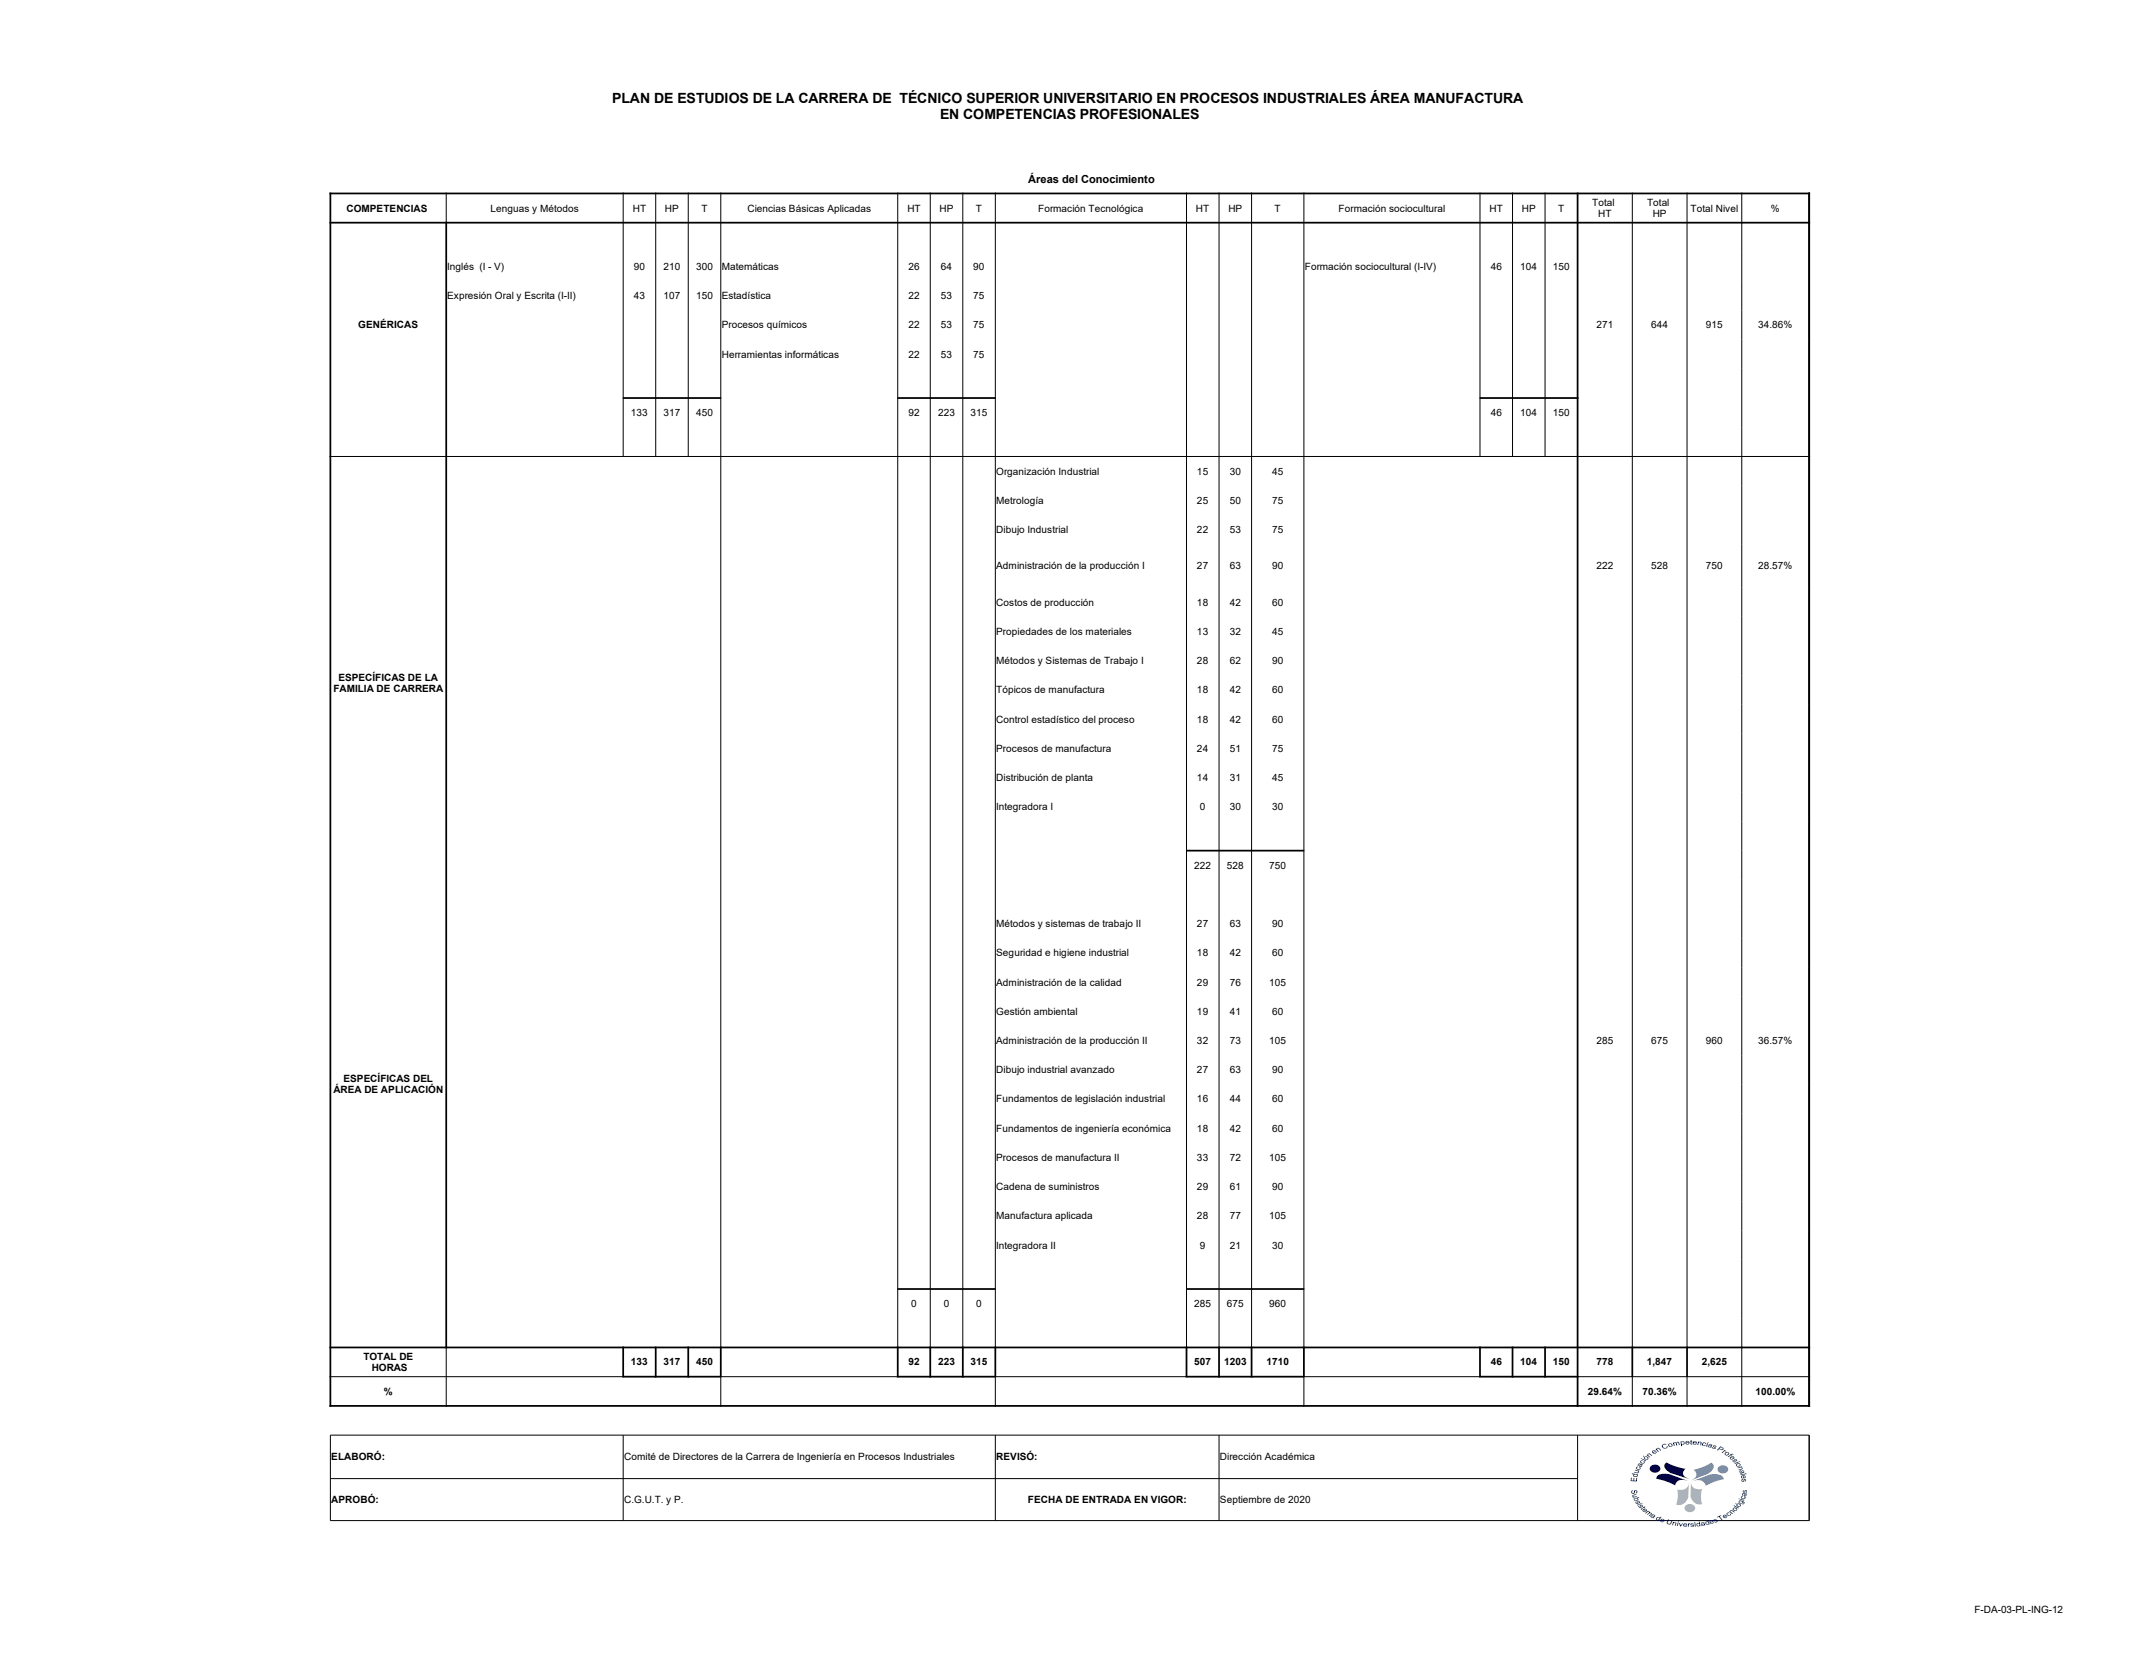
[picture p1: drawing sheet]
<svg xmlns="http://www.w3.org/2000/svg" width="279mm" height="216mm" viewBox="0 0 279 216" stroke-linecap="round" stroke-linejoin="round" font-family="sans-serif">
<g fill="none" stroke="#000" stroke-width=".23">
<path d="M43 25.3h193.3M43 29.1h193.3M43.1 25.1v158.5M58.3 29v147M206 25.1v158.5M236.2 25.1v158.5M81.3 52h12.9M117.2 52h12.8M193.2 52h12.9M154.9 111h15.4M43 175.9h193.3M81.2 179.7h13"/>
<path d="M81.4 175.8v3.9M85.6 175.8v4M89.9 175.8v4M94.1 175.8v3.9M117.1 179.7h12.9M117.2 168.3h12.8M117.2 175.8v3.9M121.5 175.8v4M125.7 175.8v4M130 175.8v3.9M154.8 179.7h15.5M154.9 168.3h15.4"/>
<path d="M154.9 175.8v3.9M159.2 175.8v4M163.4 175.8v4M170.2 175.8v3.9M193.1 179.7h13M193.2 175.8v3.9M197.5 175.8v4M201.7 175.8v4M213.1 175.8v3.9M220.3 175.8v3.9M43 183.5h193.3"/>
</g>
<g fill="none" stroke="#000" stroke-width=".13">
<path d="M58.3 25.1v4.1M81.4 25.1v34.5M85.6 25.1v34.5M89.9 25.1v34.5M94.1 25.1v150.9M117.2 25.1v150.9M121.5 25.1v150.9M125.7 25.1v150.9M130 25.1v150.9M154.9 25.1v150.9M159.2 25.1v150.9M163.4 25.1v150.9"/>
<path d="M170.2 25.1v150.9M193.2 25.1v34.5M197.5 25.1v34.5M201.7 25.1v34.5M213.1 25.1v150.9M220.3 25.1v150.9M227.4 25.1v158.5M43 59.6h193.3M43 179.7h38.5M58.3 175.8v7.8M94.1 179.7h23.2M94.1 179.7v3.9"/>
<path d="M129.9 179.7h25.1M130 179.7v3.9M170.2 179.7h23.1M170.2 179.7v3.9M205.9 179.7h30.4M213.1 179.7v3.9M220.3 179.7v3.9M43.1 187.3h193.1v11.2h-193.1M43.1 193h162.9M43.1 187.3v11.2M81.4 187.3v11.2M130 187.3v11.2"/>
<path d="M159.2 187.3v11.2M206 187.3v11.2"/>
</g>
<g fill="#558ed5">
<path d="M220.9 193.4l2.3-.9 .4-.1a1.26 1.26 0 0 1 1.5 .7 7.1 7.1 0 0 0-2.4 .8v-.1a1.11 1.11 0 0 0-1.5-.5z" fill-rule="evenodd"/>
<path d="M221.1 191.9a7 7 0 0 0 2.3-1 .78 .78 0 0 1-.2 1.3l-2.5 1.1a.83 .83 0 0 0 .7-1.1z" fill-rule="evenodd"/>
</g>
<g fill="#006">
<path d="M216.4 192.6a2.19 2.19 0 0 1 1.6-.2l2.4 .9a1.2 1.2 0 0 0-1.6 .3l-.1 .3a8.6 8.6 0 0 0-2.5-.9z" fill-rule="evenodd"/>
<path d="M217.4 191l.2-.1a8.2 8.2 0 0 0 2.5 .8l-.1 .1a.61 .61 0 0 0 .1 1.1l.5 .2-2.7-.9a.92 .92 0 0 1-.6-1.1z" fill-rule="evenodd"/>
</g>
<g fill="#95b3d7">
<path d="M220.8 193.4a1.1 1.1 0 0 0 1.4 1 3.6 3.6 0 0 0 0 1.9 1.29 1.29 0 0 1-1.5-1z" fill-rule="evenodd"/>
<path d="M219 194.4a1.13 1.13 0 0 0 1.5-.9l-.1 2a1.33 1.33 0 0 1-1.6 .9 3.7 3.7 0 0 0 .2-2z" fill-rule="evenodd"/>
<path d="M220.1 196.5a.74 .74 0 0 1 1.2 .4 .73 .73 0 0 1-.7 .5 .73 .73 0 0 1-.7-.5z" fill-rule="evenodd"/>
</g>
<path d="M215.6 191.3a.74 .74 0 0 1 1.2 .4 .73 .73 0 0 1-.7 .5 .73 .73 0 0 1-.7-.5z" fill-rule="evenodd" fill="#006"/>
<path d="M224.4 191.4a.74 .74 0 0 1 1.2 .4 .73 .73 0 0 1-.7 .5 .73 .73 0 0 1-.7-.5z" fill-rule="evenodd" fill="#558ed5"/>
<g fill="#009">
<path d="M212.9 192.9h.2l-.1 .3 .2 .1 .1-.4h.1v.4h.2v-.4h.2l-.1 .5-.8-.1zM213.3 192.5a.18 .18 0 0 0 .2 .2 .18 .18 0 0 0 .2-.2zM213.1 192.3l.8 .1-.1 .1a.27 .27 0 0 1-.3 .3 .27 .27 0 0 1-.2-.3l-.3-.1zM213.5 191.9l.5 .1h-.1a.18 .18 0 0 1 0 .3 .18 .18 0 0 1-.2 0l-.4-.1 .1-.1 .5 .1-.1-.2-.4-.1zM213.6 191.5l.3-.1-.2 .2a.17 .17 0 0 0 .2 .2 .17 .17 0 0 0 .2-.2v-.1l.1 .1a.28 .28 0 0 1-.3 .3 .28 .28 0 0 1-.3-.4zM214.1 191.3a.12 .12 0 0 0 .2 0 .12 .12 0 0 0-.2 0zM213.9 191.1l.2-.1 .4 .2h-.1a.2 .2 0 0 1-.1 .3 .2 .2 0 0 1-.3-.1 .2 .2 0 0 1 .1-.3l-.1 .1-.1 .2-.1-.1zM214.2 190.7l.3-.1-.2 .1a.17 .17 0 0 0 .1 .3 .17 .17 0 0 0 .2-.2v-.1l.1 .1a.27 .27 0 0 1-.3 .2 .27 .27 0 0 1-.2-.3zM214.5 190.4l.4 .3-.5-.2zM214.3 190.3l.1 .1-.1 .1-.1-.1zM214.8 190.2a.17 .17 0 0 0 .1 .3 .17 .17 0 0 0 .2-.2zM214.7 190.2a.29 .29 0 0 1 .3-.1 .29 .29 0 0 1 .2 .4 .29 .29 0 0 1-.4 0 .29 .29 0 0 1-.1-.3zM214.5 190.1l.1-.1 .1 .1-.1 .1zM215 189.9l.3-.2 .4 .3v.1l-.4-.3h-.1v.2l.3 .2-.1 .1zM215.8 189.4v.2l.3-.2zM215.7 189.4l.3-.1 .2 .1-.3 .2a.15 .15 0 0 0 .2 .1 .15 .15 0 0 0 .1-.2h.1a.28 .28 0 0 1-.3 .3 .28 .28 0 0 1-.3-.4zM216.2 189.1l.4-.1 .3 .3-.1 .1-.3-.3h-.1v.1l.2 .3h-.1zM217.1 188.6l.3-.1 .2 .1h-.1a.23 .23 0 0 0-.4 .1 .23 .23 0 0 0 .2 .3h.3v-.2h.1a.36 .36 0 0 1-.4 .3 .36 .36 0 0 1-.2-.5zM217.9 188.6a.2 .2 0 0 0 .4 0 .2 .2 0 0 0-.4 0zM217.9 188.6a.26 .26 0 0 1 .5 0 .26 .26 0 0 1-.5 0zM218.4 188.3l.8-.1 .1 .4h-.1l-.1-.3h-.1l-.1 .1 .1 .3h-.1l-.1-.3-.1-.1-.1 .1 .1 .3-.2 .1zM219.5 188.4a.2 .2 0 0 0 .4 0 .2 .2 0 0 0-.4 0zM219.4 188.2h.1a.25 .25 0 0 1 .4-.1 .25 .25 0 0 1 0 .4 .25 .25 0 0 1-.3 .1v.2h-.1zM220.2 188.2v.1h.3l-.1-.1zM220.1 188.2a.29 .29 0 0 1 .3-.1 .29 .29 0 0 1 .2 .2l-.4 .1a.16 .16 0 0 0 .1 .1 .16 .16 0 0 0 .2-.1h.1a.27 .27 0 0 1-.4 .1 .27 .27 0 0 1-.1-.3zM220.7 188l.2-.1-.1 .2h.1l-.1 .1v.2l.1 .2-.2-.1v-.3zM221.1 188.2l.3 .1-.1-.1zM221.1 188.2a.27 .27 0 0 1 .3-.1 .27 .27 0 0 1 .1 .3h-.4a.16 .16 0 0 0 .1 .1 .16 .16 0 0 0 .2-.1h.1a.26 .26 0 0 1-.4 .2 .26 .26 0 0 1 0-.4zM221.7 188.2l.4 .1v.4h-.1v-.4h-.2l-.1 .3h-.1zM222.3 188.3a.27 .27 0 0 1 .5 .2h-.2a.15 .15 0 0 0-.2-.1 .15 .15 0 0 0 0 .2 .15 .15 0 0 0 .2 0h.1a.25 .25 0 0 1-.4 .1 .25 .25 0 0 1 0-.4zM222.9 188.4h.1l-.2 .4h-.1zM223 188.2h.1l-.1 .1h-.1zM223.1 188.8a.15 .15 0 0 0 .1 .1 .15 .15 0 0 0 .2-.1zM223.1 188.6a.27 .27 0 0 1 .4-.1 .27 .27 0 0 1-.1 .4v.1l-.4-.2a.26 .26 0 0 1 .1-.2 .26 .26 0 0 1 .3 .1l-.1-.1zM223.7 188.7a.24 .24 0 0 1 .2 0 .24 .24 0 0 1 .2 .2l-.3-.1 .2 .2a.22 .22 0 0 1-.3 .2 .22 .22 0 0 1-.1-.3l.1 .1h.2zM224.7 188.9l-.2 .2h.4v-.1zM224.6 188.8l.4 .2a.2 .2 0 0 1 0 .2 .2 .2 0 0 1-.3 .1l-.3-.2-.1 .2h-.1zM224.8 189.6l.4-.3 .2 .1h-.2l-.3 .3zM225.3 189.7a.17 .17 0 0 0 .3 0 .17 .17 0 0 0-.3 0zM225.3 189.6a.27 .27 0 0 1 .3-.1 .27 .27 0 0 1 .1 .4 .27 .27 0 0 1-.4 .1l-.1-.2zM225.9 189.8h.3l.1 .1h-.2v.1h-.1l-.4 .2 .3-.3zM226.1 190.2l.2 .2a.13 .13 0 0 0 0-.2 .13 .13 0 0 0-.2 0zM225.9 190.2a.29 .29 0 0 1 .3-.1 .29 .29 0 0 1 .2 .2l-.1 .2-.3-.3a.13 .13 0 0 0 0 .2 .13 .13 0 0 0 .2 0v.1h-.3zM226.2 190.6h.1v.2h.2a.2 .2 0 0 1-.1-.3 .2 .2 0 0 1 .3 0 .2 .2 0 0 1 0 .3v-.2l-.2-.1a.22 .22 0 0 1 .1 .3 .22 .22 0 0 1-.3 .1 .22 .22 0 0 1-.1-.3zM226.5 191l.5-.2v.1l-.5 .2zM227 190.8l.1-.1 .1 .1h-.1zM226.8 191.2a.18 .18 0 0 0 .3 0 .18 .18 0 0 0-.3 0zM226.7 191.1l.2-.1 .3 .1a.27 .27 0 0 1-.2 .4 .27 .27 0 0 1-.3-.4zM226.8 191.6l.6-.2 .1 .3-.5 .2v-.1l.4-.1v-.1h-.1l-.4 .1zM227.2 192.1a.11 .11 0 0 0 .1 .1 .11 .11 0 0 0 .1 0l-.1-.1zM227.1 192a.35 .35 0 0 1 .5 .2v-.1l-.2-.2a.2 .2 0 0 1 .3 .1 .2 .2 0 0 1-.1 .3l-.4 .1zM227.2 192.5l.8-.2v.1l-.7 .2zM227.6 192.7l.1 .2a.12 .12 0 0 0 .1-.2 .12 .12 0 0 0-.2 0zM227.4 192.7a.29 .29 0 0 1 .3-.2 .29 .29 0 0 1 .2 .4l-.3 .1-.1-.3-.1 .1 .1 .1v.1h-.1l-.1-.2zM227.4 193.1h.1v.2h.1a.19 .19 0 0 1 .2-.2 .19 .19 0 0 1 .1 .3l-.1-.1 .1-.1h-.1a.2 .2 0 0 1-.3 .2 .2 .2 0 0 1-.1-.3z" fill-rule="evenodd"/>
<path d="M213 194.6l.2-.1v.1a.15 .15 0 0 0-.2 .1 .15 .15 0 0 0 .2 .2 .15 .15 0 0 0 .1-.2 .22 .22 0 0 1 .2-.2 .22 .22 0 0 1 .3 .2 .22 .22 0 0 1-.2 .2h-.1a.14 .14 0 0 0 .2-.2 .12 .12 0 0 0-.2 0 .25 .25 0 0 1-.3 .3 .25 .25 0 0 1-.2-.4zM213.1 195.2l.5-.2 .1 .1-.5 .2 .1 .1 .4-.1v.1l-.5 .1zM213.5 195.7h-.1a.18 .18 0 0 0 .2 .1 .18 .18 0 0 0 .2-.2zM213.2 195.6l.8-.2v.1l-.2 .1a.26 .26 0 0 1-.2 .3 .26 .26 0 0 1-.3-.2zM213.6 196l.1 .2h.1a.18 .18 0 0 1 0-.2 .18 .18 0 0 1 .2 0 .18 .18 0 0 1 0 .2v-.2h-.1a.21 .21 0 0 1 0 .3 .21 .21 0 0 1-.3 0 .21 .21 0 0 1 0-.3zM213.7 196.4l.5-.2 .1 .1-.5 .2zM214.3 196.2l.1-.1 .1 .1-.1 .1zM213.9 196.6l.1-.1v.2h.2a.2 .2 0 0 1-.1-.2 .2 .2 0 0 1 .3-.1 .2 .2 0 0 1 .1 .3h-.1v-.2h-.1a.21 .21 0 0 1 0 .3 .21 .21 0 0 1-.3 .1 .21 .21 0 0 1-.1-.3zM214.2 196.9l.4-.2h.3l-.2 .2-.1-.1-.2 .2-.1 .1zM214.7 197l.2 .2a.13 .13 0 0 0 0-.2 .13 .13 0 0 0-.2 0zM214.5 197.1a.26 .26 0 0 1 .3-.2 .26 .26 0 0 1 .2 .4h-.1l-.3-.2a.13 .13 0 0 0 0 .2 .13 .13 0 0 0 .2 0v.1l-.3-.1zM214.8 197.5l.4-.3 .5 .4-.4 .3 .2-.4h-.1l-.3 .2h-.1l.3-.3h-.2l-.2 .2zM215.6 197.9a.14 .14 0 0 0 .1 .2 .14 .14 0 0 0 .2-.1zM215.5 197.9h.5l-.3-.2a.25 .25 0 0 1 .4 .1 .25 .25 0 0 1-.2 .3v.1l-.4-.2zM216.3 198.2a.16 .16 0 0 0 .3 0 .16 .16 0 0 0-.3 0zM216.2 198.1l.2-.1 .3 .1 .1-.1h.1l-.4 .5-.3-.1zM216.9 198.4l.3 .1a.14 .14 0 0 0-.1-.2 .14 .14 0 0 0-.2 .1zM216.9 198.3a.24 .24 0 0 1 .3 0 .24 .24 0 0 1 .1 .3l-.4-.2a.14 .14 0 0 0 0 .2 .14 .14 0 0 0 .2 0h.1a.24 .24 0 0 1-.3 .1 .24 .24 0 0 1 0-.4zM217.8 198.3h.1l-.1 .4a.19 .19 0 0 0 .1 .2 .19 .19 0 0 0 .2-.1l.2-.4 .1 .1-.2 .3a.31 .31 0 0 1-.3 .2 .31 .31 0 0 1-.3-.4zM218.4 198.7l.5 .1-.1 .4-.1-.1v-.3h-.2l-.1 .3h-.1zM219 198.8h.2l-.1 .4h-.2zM219.1 198.6h.1v.1h-.1zM219.2 198.8h.1l.1 .3 .2-.3h.1l-.2 .4h-.1zM219.9 199h.3l-.1-.1zM219.8 198.9a.26 .26 0 0 1 .3 0 .26 .26 0 0 1 .2 .2h-.4a.16 .16 0 0 0 .1 .1 .16 .16 0 0 0 .2-.1l.1 .1a.26 .26 0 0 1-.4 .1 .26 .26 0 0 1-.1-.4zM220.4 198.9h.3l-.2 .1v.3h-.1zM220.8 198.9h.2l.2 .1-.3-.1v.1a.21 .21 0 0 1 .3 .2l-.4 .1-.1-.1h.4l-.3-.1zM221.2 198.8h.2v.5h-.1zM221.2 198.7h.1v.1h-.1zM221.6 199a.15 .15 0 0 0 .3 0 .15 .15 0 0 0-.3 0zM221.5 198.9l.3-.1v-.2h.1l.1 .6h-.1a.25 .25 0 0 1-.3 0 .25 .25 0 0 1-.1-.3zM222.2 199l.1 .1h.1l.1-.2zM222.1 198.8a.31 .31 0 0 1 .4-.1 .31 .31 0 0 1 .1 .4l-.3 .1-.2-.1a.25 .25 0 0 1 .3-.2l-.1-.1-.2 .1zM222.8 198.8a.16 .16 0 0 0 .3 0 .16 .16 0 0 0-.3 0zM222.9 198.4h.1l.2 .6a.38 .38 0 0 1-.6-.2l.1-.2h.3zM223.3 198.6v.1l.3-.1zM223.3 198.5h.2l.2 .1-.4 .1a.16 .16 0 0 0 .2 .1 .16 .16 0 0 0 .1-.1h.1a.26 .26 0 0 1-.3 .2 .26 .26 0 0 1-.1-.4zM223.7 198.4l.2-.1h.2l-.3 .1 .2 .1a.16 .16 0 0 1 .2 0 .16 .16 0 0 1-.1 .2h-.3l.3-.1h.1l-.1-.1a.21 .21 0 0 1-.2 .1 .21 .21 0 0 1-.2-.2zM224.1 198l.6-.2-.2 .1 .4 .5h-.1l-.4-.4-.2 .1zM225.1 197.9v.1l.2-.2zM225 197.8l.2-.1 .3 .1-.4 .2a.15 .15 0 0 0 .2 .1 .15 .15 0 0 0 .1-.2h.1a.27 .27 0 0 1-.3 .3 .27 .27 0 0 1-.2-.4zM225.5 197.5h.3h-.2a.16 .16 0 0 0 0 .3 .16 .16 0 0 0 .3-.1v-.1a.25 .25 0 0 1-.2 .3 .25 .25 0 0 1-.2-.4zM225.7 197.3l.4-.2 .4 .3h-.1l-.3-.2h-.1v.1l.2 .3zM226.4 196.9a.16 .16 0 0 0 .1 .2 .16 .16 0 0 0 .2-.1zM226.3 196.9a.26 .26 0 0 1 .4-.1 .26 .26 0 0 1 0 .4h-.2l-.2-.1zM226.4 196.5l.6 .3v.1l-.7-.3zM226.8 196.4a.16 .16 0 0 0 .2 .2 .16 .16 0 0 0 .1-.2zM226.8 196.4a.27 .27 0 0 1 .3-.1 .27 .27 0 0 1 .1 .4h-.2l-.2-.1zM226.6 196.2l.1 .2-.1-.1zM227.1 196a.16 .16 0 0 0 .2 .2 .16 .16 0 0 0 .1-.2zM227.1 195.8l.5 .2a.2 .2 0 0 1 .2 .2 .2 .2 0 0 1-.3 .1h.1a.11 .11 0 0 0 .1-.2 .11 .11 0 0 0-.2 0 .25 .25 0 0 1-.3 .2 .25 .25 0 0 1-.1-.4zM227.2 195.7l.5 .1v.1l-.5-.2zM227 195.6h.1v.1h-.1zM227.3 195.4l.3-.1-.2 .1a.17 .17 0 0 0 .2 .2 .17 .17 0 0 0 .2-.2l-.1-.1 .2 .1a.27 .27 0 0 1-.3 .3 .27 .27 0 0 1-.3-.3zM227.7 195.1a.11 .11 0 0 0 .2 0 .11 .11 0 0 0-.2 0zM227.5 194.9l.6 .1h-.1a.19 .19 0 0 1-.1 .3 .19 .19 0 0 1-.2 0 .19 .19 0 0 1 0-.3l-.2 .1 .1 .2-.2-.2zM227.6 194.5h.1l-.1 .2h.1a.19 .19 0 0 1 .2-.2 .19 .19 0 0 1 .2 .2 .19 .19 0 0 1-.2 .2v-.1a.1 .1 0 0 0 .1-.1 .1 .1 0 0 0 0-.1h-.1a.18 .18 0 0 1-.2 .2 .18 .18 0 0 1-.1-.3z" fill-rule="evenodd"/>
</g>
<g font-size="1.8">
<text x="79.9" y="13.4">PLAN DE ESTUDIOS DE LA CARRERA DE TÉCNICO SUPERIOR UNIVERSITARIO EN PROCESOS INDUSTRIALES ÁREA MANUFACTURA</text>
<text x="122.7" y="15.5">EN COMPETENCIAS PROFESIONALES</text>
</g>
<text font-size="1.4" x="134.2" y="23.8">Áreas del Conocimiento</text>
<g font-size="1.3">
<text x="45.2" y="27.6">COMPETENCIAS</text>
<text x="64" y="27.6">Lenguas y Métodos</text>
<text x="82.6" y="27.6">HT</text>
<text x="86.8" y="27.6">HP</text>
<text x="91.6" y="27.6">T</text>
<text x="97.6" y="27.6">Ciencias Básicas Aplicadas</text>
<text x="118.5" y="27.6">HT</text>
<text x="122.7" y="27.6">HP</text>
<text x="127.4" y="27.6">T</text>
<text x="135.5" y="27.6">Formación Tecnológica</text>
<text x="156.1" y="27.6">HT</text>
<text x="160.4" y="27.6">HP</text>
<text x="166.4" y="27.6">T</text>
<text x="174.8" y="27.6">Formación sociocultural</text>
<text x="194.5" y="27.6">HT</text>
<text x="198.7" y="27.6">HP</text>
<text x="203.4" y="27.6">T</text>
<text x="207.9" y="26.9">Total</text>
<text x="208.7" y="28.4">HT</text>
<text x="215.1" y="26.9">Total</text>
<text x="215.8" y="28.4">HP</text>
<text x="220.7" y="27.6">Total Nivel</text>
<text x="231.2" y="27.6">%</text>
<text x="58.4" y="35.2">Inglés (I - V)</text>
<text x="82.8" y="35.2">90</text>
<text x="86.6" y="35.2">210</text>
<text x="90.9" y="35.2">300</text>
<text x="94.2" y="35.2">Matemáticas</text>
<text x="118.6" y="35.2">26</text>
<text x="122.8" y="35.2">64</text>
<text x="127.1" y="35.2">90</text>
<text x="170.4" y="35.2">Formación sociocultural (I-IV)</text>
<text x="194.6" y="35.2">46</text>
<text x="198.5" y="35.2">104</text>
<text x="202.7" y="35.2">150</text>
<text x="58.4" y="39.1">Expresión Oral y Escrita (I-II)</text>
<text x="82.8" y="39.1">43</text>
<text x="86.6" y="39.1">107</text>
<text x="90.9" y="39.1">150</text>
<text x="94.2" y="39.1">Estadística</text>
<text x="118.6" y="39.1">22</text>
<text x="122.8" y="39.1">53</text>
<text x="127.1" y="39.1">75</text>
<text x="46.8" y="42.9">GENÉRICAS</text>
<text x="94.2" y="42.9">Procesos químicos</text>
<text x="94.2" y="46.7">Herramientas informáticas</text>
<text x="118.6" y="42.9">22</text>
<text x="118.6" y="46.7">22</text>
<text x="122.8" y="42.9">53</text>
<text x="122.8" y="46.7">53</text>
<text x="127.1" y="42.9">75</text>
<text x="127.1" y="46.7">75</text>
<text x="208.4" y="42.9">271</text>
<text x="215.6" y="42.9">644</text>
<text x="222.7" y="42.9">915</text>
<text x="229.6" y="42.9">34.86%</text>
<text x="82.4" y="54.3">133</text>
<text x="86.6" y="54.3">317</text>
<text x="90.9" y="54.3">450</text>
<text x="118.6" y="54.3">92</text>
<text x="122.5" y="54.3">223</text>
<text x="126.7" y="54.3">315</text>
<text x="194.6" y="54.3">46</text>
<text x="198.5" y="54.3">104</text>
<text x="202.7" y="54.3">150</text>
<text x="130.1" y="61.9">Organización Industrial</text>
<text x="130.1" y="65.8">Metrología</text>
<text x="156.3" y="61.9">15</text>
<text x="156.3" y="65.8">25</text>
<text x="160.6" y="61.9">30</text>
<text x="160.6" y="65.8">50</text>
<text x="166.1" y="61.9">45</text>
<text x="166.1" y="65.8">75</text>
<text x="130.1" y="69.6">Dibujo Industrial</text>
<text x="156.3" y="69.6">22</text>
<text x="160.6" y="69.6">53</text>
<text x="166.1" y="69.6">75</text>
<text x="130.1" y="74.3">Administración de la producción I</text>
<text x="156.3" y="74.3">27</text>
<text x="160.6" y="74.3">63</text>
<text x="166.1" y="74.3">90</text>
<text x="208.4" y="74.3">222</text>
<text x="215.6" y="74.3">528</text>
<text x="222.7" y="74.3">750</text>
<text x="229.6" y="74.3">28.57%</text>
<text x="130.1" y="79.1">Costos de producción</text>
<text x="130.1" y="82.9">Propiedades de los materiales</text>
<text x="156.3" y="79.1">18</text>
<text x="156.3" y="82.9">13</text>
<text x="160.6" y="79.1">42</text>
<text x="160.6" y="82.9">32</text>
<text x="166.1" y="79.1">60</text>
<text x="166.1" y="82.9">45</text>
<text x="44.2" y="88.9">ESPECÍFICAS DE LA</text>
<text x="130.1" y="86.7">Métodos y Sistemas de Trabajo I</text>
<text x="156.3" y="86.7">28</text>
<text x="160.6" y="86.7">62</text>
<text x="166.1" y="86.7">90</text>
<text x="43.5" y="90.3">FAMILIA DE CARRERA</text>
<text x="130.1" y="90.5">Tópicos de manufactura</text>
<text x="130.1" y="94.3">Control estadístico del proceso</text>
<text x="156.3" y="90.5">18</text>
<text x="156.3" y="94.3">18</text>
<text x="160.6" y="90.5">42</text>
<text x="160.6" y="94.3">42</text>
<text x="166.1" y="90.5">60</text>
<text x="166.1" y="94.3">60</text>
<text x="130.1" y="98.1">Procesos de manufactura</text>
<text x="130.1" y="102">Distribución de planta</text>
<text x="156.3" y="98.1">24</text>
<text x="156.3" y="102">14</text>
<text x="160.6" y="98.1">51</text>
<text x="160.6" y="102">31</text>
<text x="166.1" y="98.1">75</text>
<text x="166.1" y="102">45</text>
<text x="130.1" y="105.8">Integradora I</text>
<text x="156.7" y="105.8">0</text>
<text x="160.6" y="105.8">30</text>
<text x="166.1" y="105.8">30</text>
<text x="155.9" y="113.4">222</text>
<text x="160.2" y="113.4">528</text>
<text x="165.7" y="113.4">750</text>
<text x="130.1" y="121">Métodos y sistemas de trabajo II</text>
<text x="130.1" y="124.8">Seguridad e higiene industrial</text>
<text x="156.3" y="121">27</text>
<text x="156.3" y="124.8">18</text>
<text x="160.6" y="121">63</text>
<text x="160.6" y="124.8">42</text>
<text x="166.1" y="121">90</text>
<text x="166.1" y="124.8">60</text>
<text x="130.1" y="128.7">Administración de la calidad</text>
<text x="156.3" y="128.7">29</text>
<text x="160.6" y="128.7">76</text>
<text x="165.7" y="128.7">105</text>
<text x="130.1" y="132.5">Gestión ambiental</text>
<text x="130.1" y="136.3">Administración de la producción II</text>
<text x="156.3" y="132.5">19</text>
<text x="156.3" y="136.3">32</text>
<text x="160.6" y="132.5">41</text>
<text x="160.6" y="136.3">73</text>
<text x="165.7" y="136.3">105</text>
<text x="166.1" y="132.5">60</text>
<text x="208.4" y="136.3">285</text>
<text x="215.6" y="136.3">675</text>
<text x="222.7" y="136.3">960</text>
<text x="229.6" y="136.3">36.57%</text>
<text x="43.5" y="142.7">ÁREA DE APLICACIÓN</text>
<text x="44.8" y="141.3">ESPECÍFICAS DEL</text>
<text x="130.1" y="140.1">Dibujo industrial avanzado</text>
<text x="130.1" y="143.9">Fundamentos de legislación industrial</text>
<text x="156.3" y="140.1">27</text>
<text x="156.3" y="143.9">16</text>
<text x="160.6" y="140.1">63</text>
<text x="160.6" y="143.9">44</text>
<text x="166.1" y="140.1">90</text>
<text x="166.1" y="143.9">60</text>
<text x="130.1" y="147.7">Fundamentos de ingeniería económica</text>
<text x="156.3" y="147.7">18</text>
<text x="160.6" y="147.7">42</text>
<text x="166.1" y="147.7">60</text>
<text x="130.1" y="151.6">Procesos de manufactura II</text>
<text x="130.1" y="155.4">Cadena de suministros</text>
<text x="156.3" y="151.6">33</text>
<text x="156.3" y="155.4">29</text>
<text x="160.6" y="151.6">72</text>
<text x="160.6" y="155.4">61</text>
<text x="165.7" y="151.6">105</text>
<text x="166.1" y="155.4">90</text>
<text x="130.1" y="159.2">Manufactura aplicada</text>
<text x="156.3" y="159.2">28</text>
<text x="160.6" y="159.2">77</text>
<text x="165.7" y="159.2">105</text>
<text x="130.1" y="163">Integradora II</text>
<text x="156.7" y="163">9</text>
<text x="160.6" y="163">21</text>
<text x="166.1" y="163">30</text>
<text x="119" y="170.6">0</text>
<text x="123.2" y="170.6">0</text>
<text x="127.5" y="170.6">0</text>
<text x="155.9" y="170.6">285</text>
<text x="160.2" y="170.6">675</text>
<text x="165.7" y="170.6">960</text>
<text x="47.4" y="177.5">TOTAL DE</text>
<text x="48.5" y="179">HORAS</text>
<text x="82.4" y="178.2">133</text>
<text x="86.6" y="178.2">317</text>
<text x="90.9" y="178.2">450</text>
<text x="118.6" y="178.2">92</text>
<text x="122.5" y="178.2">223</text>
<text x="126.7" y="178.2">315</text>
<text x="155.9" y="178.2">507</text>
<text x="159.8" y="178.2">1203</text>
<text x="165.3" y="178.2">1710</text>
<text x="194.6" y="178.2">46</text>
<text x="198.5" y="178.2">104</text>
<text x="202.7" y="178.2">150</text>
<text x="208.4" y="178.2">778</text>
<text x="215" y="178.2">1,847</text>
<text x="222.2" y="178.2">2,625</text>
<text x="50.1" y="182.1">%</text>
<text x="207.3" y="182.1">29.64%</text>
<text x="214.5" y="182.1">70.36%</text>
<text x="229.2" y="182.1">100.00%</text>
<text x="43.2" y="190.6">ELABORÓ:</text>
<text x="81.5" y="190.6">Comité de Directores de la Carrera de Ingeniería en Procesos Industriales</text>
<text x="130.1" y="190.6">REVISÓ:</text>
<text x="159.3" y="190.6">Dirección Académica</text>
<text x="43.2" y="196.2">APROBÓ:</text>
<text x="81.5" y="196.2">C.G.U.T. y P.</text>
<text x="134.2" y="196.2">FECHA DE ENTRADA EN VIGOR:</text>
<text x="159.3" y="196.2">Septiembre de 2020</text>
<text x="257.8" y="210.6">F-DA-03-PL-ING-12</text>
</g>
</svg>
